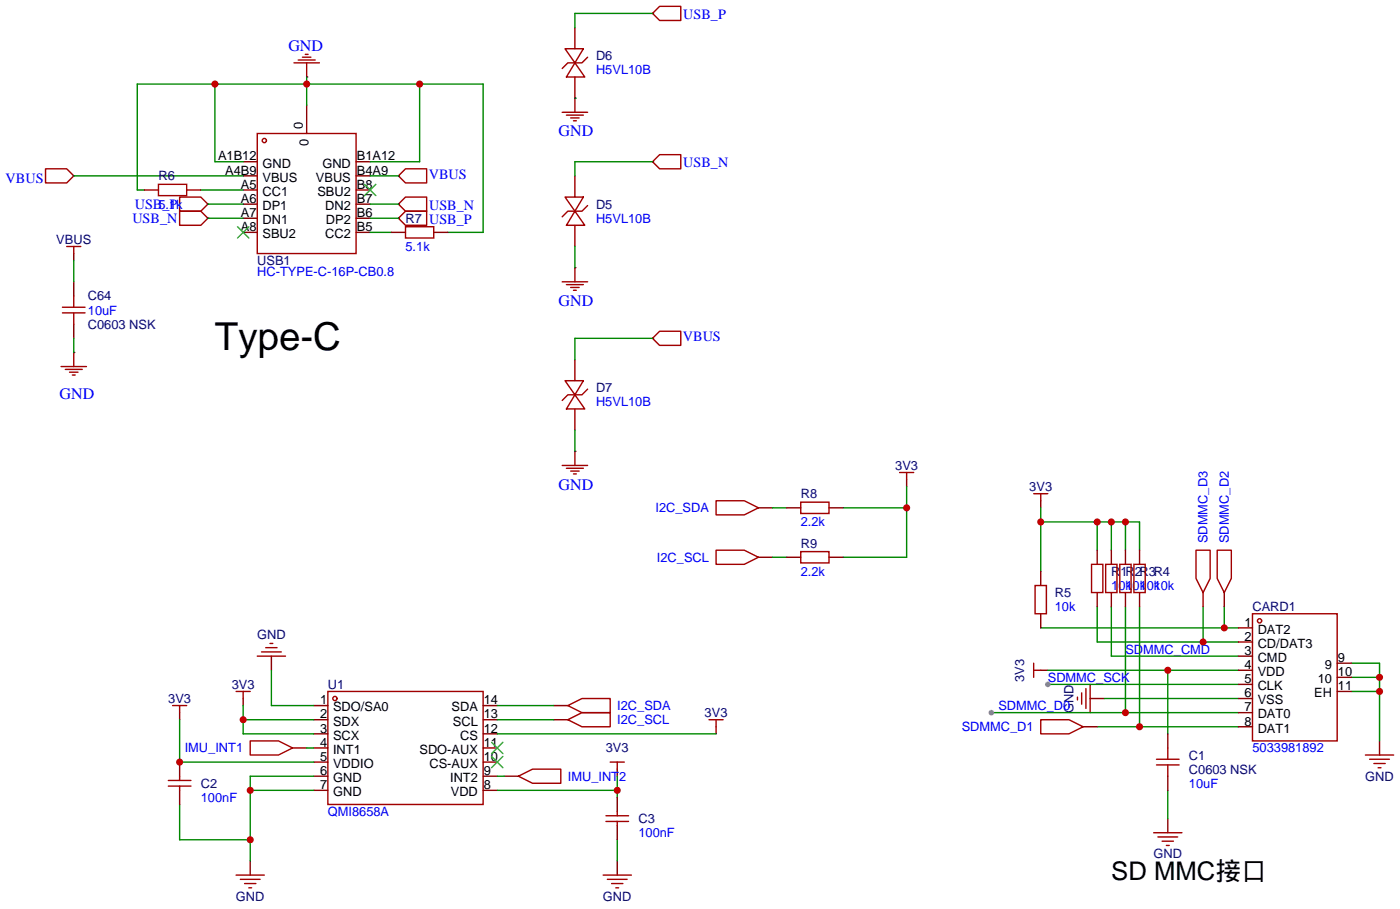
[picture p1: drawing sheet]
<svg xmlns="http://www.w3.org/2000/svg" width="252mm" height="163mm" viewBox="0 0 252 163" stroke-linecap="round" stroke-linejoin="round" font-family="sans-serif">
<g fill="none" stroke="#870000" stroke-width=".25">
<path d="M55.2 13.8h.1M55.2 18.9v5.1M43.8 29.1h2.5M43.8 31.6h2.5M43.8 34.2h2.5M43.8 36.7h2.5M43.8 39.2h2.5M64.1 29.1h2.5M64.1 31.6h2.5M64.1 34.2h2.5M64.1 36.7h2.5M64.1 39.2h2.5"/>
<path d="M43.8 41.8h2.5M64.1 41.8h2.5"/>
</g>
<path d="M65.6 33.1l2 2.1M67.6 33.1l-2 2.1M42.7 40.8l2.1 2M44.8 40.8l-2.1 2" fill="none" stroke="#3c3" stroke-width=".25"/>
<g fill="none" stroke="#a10000" stroke-width=".25">
<path d="M52.9 11.3h4.6M53.7 10.8h3M54.4 10.3h1.5M54.9 9.8h.5M55.2 11.3v2.5M46.3 24h17.8v21.6h-17.8z"/>
<circle cx="47.6" cy="25.3" r=".38"/>
</g>
<path d="M38.7 15.1v14h5.1M55.2 13.8v5.1M75.5 15.1v14h-8.9M26 34.2h-1.3v-19.1h62.2v26.7h-6.3" fill="none" stroke="#008700" stroke-width=".25"/>
<g fill="#c00">
<circle cx="55.2" cy="15.1" r=".63"/>
<circle cx="38.7" cy="15.1" r=".63"/>
<circle cx="75.5" cy="15.1" r=".63"/>
</g>
<path d="M8.2 30.4h3.8l1.3 1.2-1.3 1.3h-3.8zM28.5 33.1h5.1v2.1h-5.1zM32.3 38h3.8l1.3 1.2-1.3 1.3h-3.8zM32.3 35.4h3.8l1.3 1.3-1.3 1.3h-3.8zM73 35.4h3.8v2.6h-3.8l-1.3-1.3zM73 38h3.8v2.5h-3.8l-1.3-1.3zM73 30.4h3.8v2.5h-3.8l-1.3-1.3zM73 40.8h5v2h-5zM128.8 90h5.1l2.6 1.3-2.6 1.3h-5.1zM128.8 98.9h5.1l2.6 1.3-2.6 1.3h-5.1zM161.9 85h2.5M163.1 85v1.2" fill="none" stroke="#a10000" stroke-width=".25"/>
<g fill="none" stroke="#870000" stroke-width=".25">
<path d="M13.3 31.6h.1M26 34.2h2.5M33.6 34.2h2.5M37.4 39.2h.1M37.4 36.7h.1M71.7 36.7h.1M71.7 39.2h.1M71.7 31.6h.1M70.4 41.8h2.6M78 41.8h2.6M136.5 91.3h2.5M163.1 86.2v1.3"/>
<path d="M136.5 100.2h2.5"/>
</g>
<path d="M13.3 31.6h30.5M36.1 34.2h7.7M37.4 36.7h6.4M37.4 39.2h6.4M66.6 36.7h5.1M66.6 39.2h5.1M66.6 31.6h5.1M66.6 41.8h3.8M139 91.3h2.5M151.7 91.3h11.4M163.1 87.5v12.7h-11.4M139 100.2h2.5" fill="none" stroke="#008700" stroke-width=".25"/>
<circle cx="163.1" cy="91.3" r=".63" fill="#c00"/>
<g fill="none" stroke="#a10000" stroke-width=".25">
<path d="M46.3 118h5.1M47.1 117.2h3.5M47.8 116.5h2M48.6 115.7h.5M42.5 124.3h2.5M43.8 124.3v1.3M59 124.3h27.9v20.4h-27.9z"/>
<circle cx="60.3" cy="125.6" r=".38"/>
</g>
<g fill="none" stroke="#870000" stroke-width=".25">
<path d="M48.8 118v2.5M43.8 125.6v1.3M56.5 126.9h2.5M56.5 129.4h2.5M56.5 132h2.5M56.5 134.5h2.5M56.5 137h2.5M56.5 139.6h2.5M86.9 126.9h2.6M86.9 129.4h2.6M86.9 132h2.6M86.9 134.5h2.6"/>
<path d="M86.9 137h2.6M86.9 139.6h2.6M56.5 142.1h2.5M86.9 142.1h2.6"/>
</g>
<path d="M88.5 136l2 2M88.5 133.5l2 2M90.5 136l-2 2M90.5 133.5l-2 2" fill="none" stroke="#3c3" stroke-width=".25"/>
<path d="M43.8 129.4h12.7M43.8 126.9v5.1h12.7M48.8 120.5v6.4h7.7" fill="none" stroke="#008700" stroke-width=".25"/>
<circle cx="43.8" cy="129.4" r=".63" fill="#c00"/>
<path d="M32.3 128.1v1.3M52.6 134.5h2.6M45 154.8v2.6" fill="none" stroke="#870000" stroke-width=".25"/>
<path d="M31.1 126.9h2.5M32.3 126.9v1.2M45 133.2h5.1l2.5 1.3-2.5 1.3h-5.1zM42.5 157.4h5.1M43.2 158.1h3.6M44 158.9h2M44.8 159.6h.5" fill="none" stroke="#a10000" stroke-width=".25"/>
<path d="M32.3 129.4v7.6h24.2M55.2 134.5h1.3M56.5 139.6h-11.5v15.2M32.3 144.7v6.3h12.7M45 142.1h11.5" fill="none" stroke="#008700" stroke-width=".25"/>
<g fill="#c00">
<circle cx="45" cy="142.1" r=".63"/>
<circle cx="45" cy="151" r=".63"/>
</g>
<path d="M111.1 138.3v1.3" fill="none" stroke="#870000" stroke-width=".25"/>
<path d="M109.8 137h2.5M111.1 137v1.3" fill="none" stroke="#a10000" stroke-width=".25"/>
<path d="M111.1 139.6v3.8M89.5 142.1h21.6" fill="none" stroke="#008700" stroke-width=".25"/>
<circle cx="111.1" cy="142.1" r=".63" fill="#c00"/>
<path d="M141.5 91.3h2.6M149.2 91.3h2.5M141.5 100.2h2.6M149.2 100.2h2.5M90.7 139.6h2.6M99.6 126.9h2.6M99.6 129.4h2.6M128.8 130.7v1.3M248.2 133.2v2.6M111.1 154.8v2.6" fill="none" stroke="#870000" stroke-width=".25"/>
<g fill="none" stroke="#a10000" stroke-width=".25">
<path d="M144.1 90.3h5.1v2h-5.1zM144.1 99.2h5.1v2h-5.1zM93.3 139.6l2.5-1.3h5.1v2.5h-5.1zM102.2 126.9l2.5-1.3h5.1v2.5h-5.1zM102.2 129.4l2.5-1.3h5.1v2.6h-5.1zM127.6 129.4h2.5M128.8 129.4v1.3M245.7 135.8h5.1M246.4 136.5h3.6M247.2 137.3h2M248 138h.5M108.5 157.4h5.1"/>
<path d="M109.3 158.1h3.5M110 158.9h2.1M110.8 159.6h.5"/>
</g>
<path d="M243.1 119.3h5.1v13.9M89.5 139.6h1.2M89.5 132h39.3M89.5 126.9h10.1M89.5 129.4h10.1M243.1 124.3h5.1M243.1 121.8h5.1M111.1 151v3.8" fill="none" stroke="#008700" stroke-width=".25"/>
<g fill="#c00">
<circle cx="248.2" cy="124.3" r=".63"/>
<circle cx="248.2" cy="121.8" r=".63"/>
</g>
<path d="M187.3 120.5h1.2M196.2 125.6h2.5" fill="none" stroke="#870000" stroke-width=".25"/>
<path d="M186 119.3v2.5M186 120.5h1.3M193.9 125.3v.6M194.6 124.6v2M195.4 123.8v3.6M196.2 123.1v5" fill="none" stroke="#a10000" stroke-width=".25"/>
<path d="M202.5 109.1v19M178.4 128.1h44.4M198.7 125.6h24.1" fill="none" stroke="#008700" stroke-width=".25"/>
<circle cx="202.5" cy="128.1" r=".63" fill="#c00"/>
<circle cx="178.4" cy="128.1" r=".51" fill="#999"/>
<path d="M188.5 123.1h34.3" fill="none" stroke="#008700" stroke-width=".25"/>
<circle cx="188.5" cy="123.1" r=".51" fill="#999"/>
<path d="M187.3 91.3v11.4M187.3 93.9h17.7v5M197.4 93.9v5M200 93.9v5M202.5 93.9v5M200 109.1v8.9h22.8" fill="none" stroke="#008700" stroke-width=".25"/>
<path d="M187.3 90v1.3" fill="none" stroke="#870000" stroke-width=".25"/>
<path d="M186 88.8h2.5M187.3 88.8v1.2" fill="none" stroke="#a10000" stroke-width=".25"/>
<g fill="#c00">
<circle cx="187.3" cy="93.9" r=".63"/>
<circle cx="197.4" cy="93.9" r=".63"/>
<circle cx="200" cy="93.9" r=".63"/>
<circle cx="202.5" cy="93.9" r=".63"/>
</g>
<path d="M210.1 147.2v2.5" fill="none" stroke="#870000" stroke-width=".25"/>
<path d="M207.6 149.7h5.1M208.3 150.5h3.6M209.1 151.3h2M209.9 152h.5" fill="none" stroke="#a10000" stroke-width=".25"/>
<path d="M187.3 112.9h35.5M220.3 109.1v3.8M210.1 142.1v5.1" fill="none" stroke="#008700" stroke-width=".25"/>
<circle cx="220.3" cy="112.9" r=".63" fill="#c00"/>
<path d="M197.4 109.1v6.3h25.4M216.5 109.1v6.3" fill="none" stroke="#008700" stroke-width=".25"/>
<circle cx="216.5" cy="115.4" r=".63" fill="#c00"/>
<path d="M205 109.1v21.6M197.4 130.7h25.4" fill="none" stroke="#008700" stroke-width=".25"/>
<circle cx="205" cy="130.7" r=".63" fill="#c00"/>
<path d="M216.5 106.6v2.5M220.3 106.6v2.5M194.9 130.7h2.5" fill="none" stroke="#870000" stroke-width=".25"/>
<path d="M215.2 98.9h2.5v5.1l-1.2 2.6-1.3-2.6zM219 98.9h2.6v5.1l-1.3 2.6-1.3-2.6zM187.3 129.4h5l2.6 1.3-2.6 1.3h-5z" fill="none" stroke="#a10000" stroke-width=".25"/>
<path d="M188.5 120.5h34.3M210.1 120.5v11.5" fill="none" stroke="#008700" stroke-width=".25"/>
<circle cx="210.1" cy="120.5" r=".63" fill="#c00"/>
<g fill="none" stroke="#a10000" stroke-width=".25">
<path d="M186.2 105.3h2.1v5.1h-2.1zM196.4 101.5h2v5.1h-2zM198.9 101.5h2.1v5.1h-2.1zM201.5 101.5h2v5.1h-2zM204 101.5h2.1v5.1h-2.1zM225.4 110.4h15.2v22.8h-15.2zM30.3 141.4h4.1M30.3 140.3h4.1"/>
<circle cx="226.6" cy="111.6" r=".38"/>
</g>
<g fill="none" stroke="#870000" stroke-width=".25">
<path d="M197.4 98.9v2.6M200 98.9v2.6M202.5 98.9v2.6M205 98.9v2.6M187.3 102.7v2.6M187.3 110.4v2.5M197.4 106.6v2.5M200 106.6v2.5M202.5 106.6v2.5M205 106.6v2.5M222.8 112.9h2.6M222.8 115.4h2.6"/>
<path d="M222.8 118h2.6M240.6 119.3h2.5M32.3 137v2.6M222.8 120.5h2.6M222.8 123.1h2.6M222.8 125.6h2.6M222.8 128.1h2.6M222.8 130.7h2.6M240.6 121.8h2.5M240.6 124.3h2.5M32.3 142.1v2.6"/>
</g>
<circle cx="32.3" cy="137" r=".63" fill="#c00"/>
<g fill="none" stroke="#a10000" stroke-width=".25">
<path d="M101.7 8.8h3.3l-1.6 2.5zM103.4 11.3l1.8 2.5h-3.3zM103.4 17.7v2.5M105.7 10.3l-1 1h-2.5l-1 1M117.4 2.4l1.3-1.3h3.8v2.6h-3.8zM101.2 20.2h4.5M101.7 35.4h3.3l-1.6 2.6zM101.9 20.7h3.1M102.7 21.2h1.5M103.2 21.7h.5M103.4 38l1.8 2.5h-3.3zM105.7 37l-1 1h-2.5l-1 1"/>
<path d="M117.4 29.1l1.3-1.3h3.8v2.6h-3.8zM11.2 56.3h4.1M11.2 55.2h4.1M12 44.3h2.5M13.3 44.3v1.3M13.3 53.2v2M13.3 56.3v2M101.2 50.7h4.5M101.9 51.2h3.1M102.7 51.7h1.5M103.2 52.2h.5M103.4 48.1v2.6"/>
<path d="M11 65.9h4.6M11.7 66.4h3.1M12.5 66.9h1.5M13 67.4h.5M13.3 63.4v2.5M101.7 68.5h3.3l-1.6 2.5zM103.4 71l1.8 2.5h-3.3zM105.7 70l-1 1h-2.5l-1 1M117.4 60.8l1.3-1.2h3.8v2.5h-3.8zM101.2 83.7h4.5M101.9 84.2h3.1M102.7 84.7h1.5"/>
<path d="M103.2 85.2h.5M103.4 81.2v2.5M32.3 139.6v.7M208.1 136.5h4.1M208.1 137.5h4.1M210.1 134.5v2M210.1 137.5v2.1M32.3 141.4v.7M109 147.7h4.1M109 146.7h4.1M111.1 145.9v.8M111.1 147.7v.8"/>
</g>
<g fill="none" stroke="#870000" stroke-width=".25">
<path d="M103.4 17.7h.1M103.4 5v3.8M103.4 13.8v3.9M117.4 2.4h.1M103.4 31.6v3.8M117.4 29.1h.1M13.3 45.6v1.3M13.3 50.7v2.5M13.3 58.3v2.5M103.4 48.1h.1M103.4 40.5v3.8M13.3 63.4h.1"/>
<path d="M103.4 64.6v3.9M103.4 73.5v3.8M117.4 60.8h.1M103.4 81.2h.1M210.1 132v2.5M210.1 139.6v2.5M111.1 143.4v2.5M111.1 148.5v2.5"/>
</g>
<path d="M103.4 17.7h.1M117.4 2.4h-14v2.6M117.4 29.1h-14v2.5M13.3 46.9v3.8M103.4 44.3v3.8M13.3 60.8v2.6M103.4 77.3v3.9M117.4 60.8h-14v3.8" fill="none" stroke="#008700" stroke-width=".25"/>
<text font-size="6.9" x="38.7" y="62.9">Type-C</text>
<text font-size="4.6" x="200" y="158.2">SD MMC接口</text>
<g font-size="2.9" fill="#00f">
<text x="51.9" y="9.2">GND</text>
<text x="100.5" y="24.5">GND</text>
<text x="100.5" y="55">GND</text>
<text x="10.7" y="71.8">GND</text>
<text x="100.5" y="88">GND</text>
</g>
<g font-size="2.6" fill="#00f">
<text x="122.9" y="3.4">USB_P</text>
<text x="1" y="33">VBUS</text>
<text x="77.2" y="32.2">VBUS</text>
<text x="122.9" y="30.1">USB_N</text>
<text x="23.8" y="40.1">USB_N</text>
<text x="24.2" y="37.6">USB_P</text>
<text x="77.2" y="37.7">USB_N</text>
<text x="77.2" y="40.3">USB_P</text>
<text x="122.9" y="61.4">VBUS</text>
</g>
<g font-size="2.3" fill="#000080">
<text x="107.3" y="10.8">D6</text>
<text x="28.5" y="32.4">R6</text>
<text x="73" y="40.1">R7</text>
<text x="107.3" y="37.5">D5</text>
<text x="10.1" y="43.9">VBUS</text>
<text x="46.3" y="47.7">USB1</text>
<text x="15.8" y="54">C64</text>
<text x="15.8" y="59.1">C0603 NSK</text>
<text x="107.3" y="70.5">D7</text>
<text x="144.1" y="89.6">R8</text>
<text x="161.1" y="84.5">3V3</text>
<text x="185.2" y="88.3">3V3</text>
<text x="144.1" y="98.5">R9</text>
<text x="189.8" y="107.4">R5</text>
<text x="200" y="103.6">R1R2R3R4</text>
<text x="225.4" y="109.9">CARD1</text>
<text x="46.3" y="115">GND</text>
<text x="41.7" y="123.9">3V3</text>
<text x="59" y="123.9">U1</text>
<text x="184.3" y="122.6" transform="rotate(-90 184.3 122.6)">3V3</text>
<text x="30.3" y="126.4">3V3</text>
<text x="126.8" y="129">3V3</text>
<text x="193.1" y="128.2" transform="rotate(-90 193.1 128.2)">GND</text>
<text x="109" y="135.3">3V3</text>
<text x="213.9" y="136.6">C1</text>
<text x="36.1" y="141.7">C2</text>
<text x="213.9" y="139.1">C0603 NSK</text>
<text x="245.7" y="140.4">GND</text>
<text x="114.9" y="148">C3</text>
<text x="207.6" y="154.4">GND</text>
<text x="42.5" y="162">GND</text>
<text x="108.5" y="162">GND</text>
</g>
<g font-size="2.3" fill="#00f">
<text x="107.3" y="13.4">H5VL10B</text>
<text x="28.5" y="37.5">5.1k</text>
<text x="107.3" y="40.1">H5VL10B</text>
<text x="73" y="45.1">5.1k</text>
<text x="46.3" y="49.7">HC-TYPE-C-16P-CB0.8</text>
<text x="15.8" y="56.6">10uF</text>
<text x="107.3" y="73.1">H5VL10B</text>
<text x="117.9" y="92.1">I2C_SDA</text>
<text x="144.1" y="94.7">2.2k</text>
<text x="118.2" y="101">I2C_SCL</text>
<text x="217.3" y="97.7" transform="rotate(-90 217.3 97.7)">SDMMC_D3</text>
<text x="221.1" y="97.7" transform="rotate(-90 221.1 97.7)">SDMMC_D2</text>
<text x="144.1" y="103.6">2.2k</text>
<text x="200" y="106.1">10k</text>
<text x="202.5" y="106.1">10k</text>
<text x="205" y="106.1">10k</text>
<text x="207.6" y="106.1">10k</text>
<text x="189.8" y="109.9">10k</text>
<text x="202.5" y="117.5">SDMMC_CMD</text>
<text x="188.5" y="122.6">SDMMC_SCK</text>
<text x="111.1" y="127.7">I2C_SDA</text>
<text x="111.1" y="130.2">I2C_SCL</text>
<text x="173" y="131.5">SDMMC_D1</text>
<text x="179.6" y="127.7">SDMMC_D0</text>
<text x="33.2" y="135.3">IMU_INT1</text>
<text x="225.4" y="135.3">5033981892</text>
<text x="102.2" y="140.4">IMU_INT2</text>
<text x="213.9" y="141.7">10uF</text>
<text x="36.1" y="144.2">100nF</text>
<text x="59" y="146.7">QMI8658A</text>
<text x="114.9" y="150.5">100nF</text>
</g>
<g font-size="2.3">
<text x="54.5" y="23.2" transform="rotate(-90 54.5 23.2)">0</text>
<text x="39.2" y="28.9">A1B12</text>
<text x="55.5" y="26.3" transform="rotate(-90 55.5 26.3)">0</text>
<text x="64.2" y="28.9">B1A12</text>
<text x="40.5" y="31.4">A4B9</text>
<text x="43.3" y="33.9">A5</text>
<text x="47.2" y="35.2">CC1</text>
<text x="47.2" y="32.7">VBUS</text>
<text x="47.2" y="30.1">GND</text>
<text x="56.8" y="32.7">VBUS</text>
<text x="57.1" y="35.2">SBU2</text>
<text x="58" y="30.1">GND</text>
<text x="64.2" y="31.4">B4A9</text>
<text x="64.2" y="33.9">B8</text>
<text x="43.3" y="41.6">A8</text>
<text x="43.3" y="39">A7</text>
<text x="43.3" y="36.5">A6</text>
<text x="47.2" y="40.3">DN1</text>
<text x="47.2" y="37.7">DP1</text>
<text x="58.5" y="37.7">DN2</text>
<text x="58.6" y="40.3">DP2</text>
<text x="64.2" y="36.5">B7</text>
<text x="64.2" y="39">B6</text>
<text x="64.2" y="41.6">B5</text>
<text x="47.2" y="42.8">SBU2</text>
<text x="58.5" y="42.8">CC2</text>
<text x="224" y="112.7">1</text>
<text x="226.3" y="113.9">DAT2</text>
<text x="224" y="115.2">2</text>
<text x="224" y="117.8">3</text>
<text x="226.3" y="116.5">CD/DAT3</text>
<text x="226.3" y="119">CMD</text>
<text x="240.7" y="119">9</text>
<text x="224" y="120.3">4</text>
<text x="224" y="122.8">5</text>
<text x="224" y="125.4">6</text>
<text x="226.3" y="121.6">VDD</text>
<text x="226.3" y="124.1">CLK</text>
<text x="236.5" y="125.4">EH</text>
<text x="237.1" y="122.8">10</text>
<text x="238.4" y="120.3">9</text>
<text x="240.7" y="121.6">10</text>
<text x="240.7" y="124.1">11</text>
<text x="57.6" y="126.6">1</text>
<text x="57.6" y="129.2">2</text>
<text x="57.6" y="131.7">3</text>
<text x="59.9" y="127.9">SDO/SA0</text>
<text x="59.9" y="130.5">SDX</text>
<text x="81.2" y="127.9">SDA</text>
<text x="81.5" y="130.5">SCL</text>
<text x="87.1" y="131.7">12</text>
<text x="87.1" y="129.2">13</text>
<text x="87.1" y="126.6">14</text>
<text x="224" y="127.9">7</text>
<text x="224" y="130.5">8</text>
<text x="226.3" y="126.6">VSS</text>
<text x="226.3" y="129.2">DAT0</text>
<text x="226.3" y="131.7">DAT1</text>
<text x="57.6" y="134.3">4</text>
<text x="57.6" y="136.8">5</text>
<text x="59.9" y="133">SCX</text>
<text x="59.9" y="135.5">INT1</text>
<text x="75.5" y="135.5">SDO-AUX</text>
<text x="82.8" y="133">CS</text>
<text x="87.1" y="136.8">10</text>
<text x="87.1" y="134.3">11</text>
<text x="57.6" y="139.3">6</text>
<text x="57.6" y="141.9">7</text>
<text x="59.9" y="138.1">VDDIO</text>
<text x="59.9" y="140.6">GND</text>
<text x="59.9" y="143.2">GND</text>
<text x="77.3" y="138.1">CS-AUX</text>
<text x="81" y="140.6">INT2</text>
<text x="81.1" y="143.2">VDD</text>
<text x="87.1" y="141.9">8</text>
<text x="87.1" y="139.3">9</text>
</g>
</svg>
